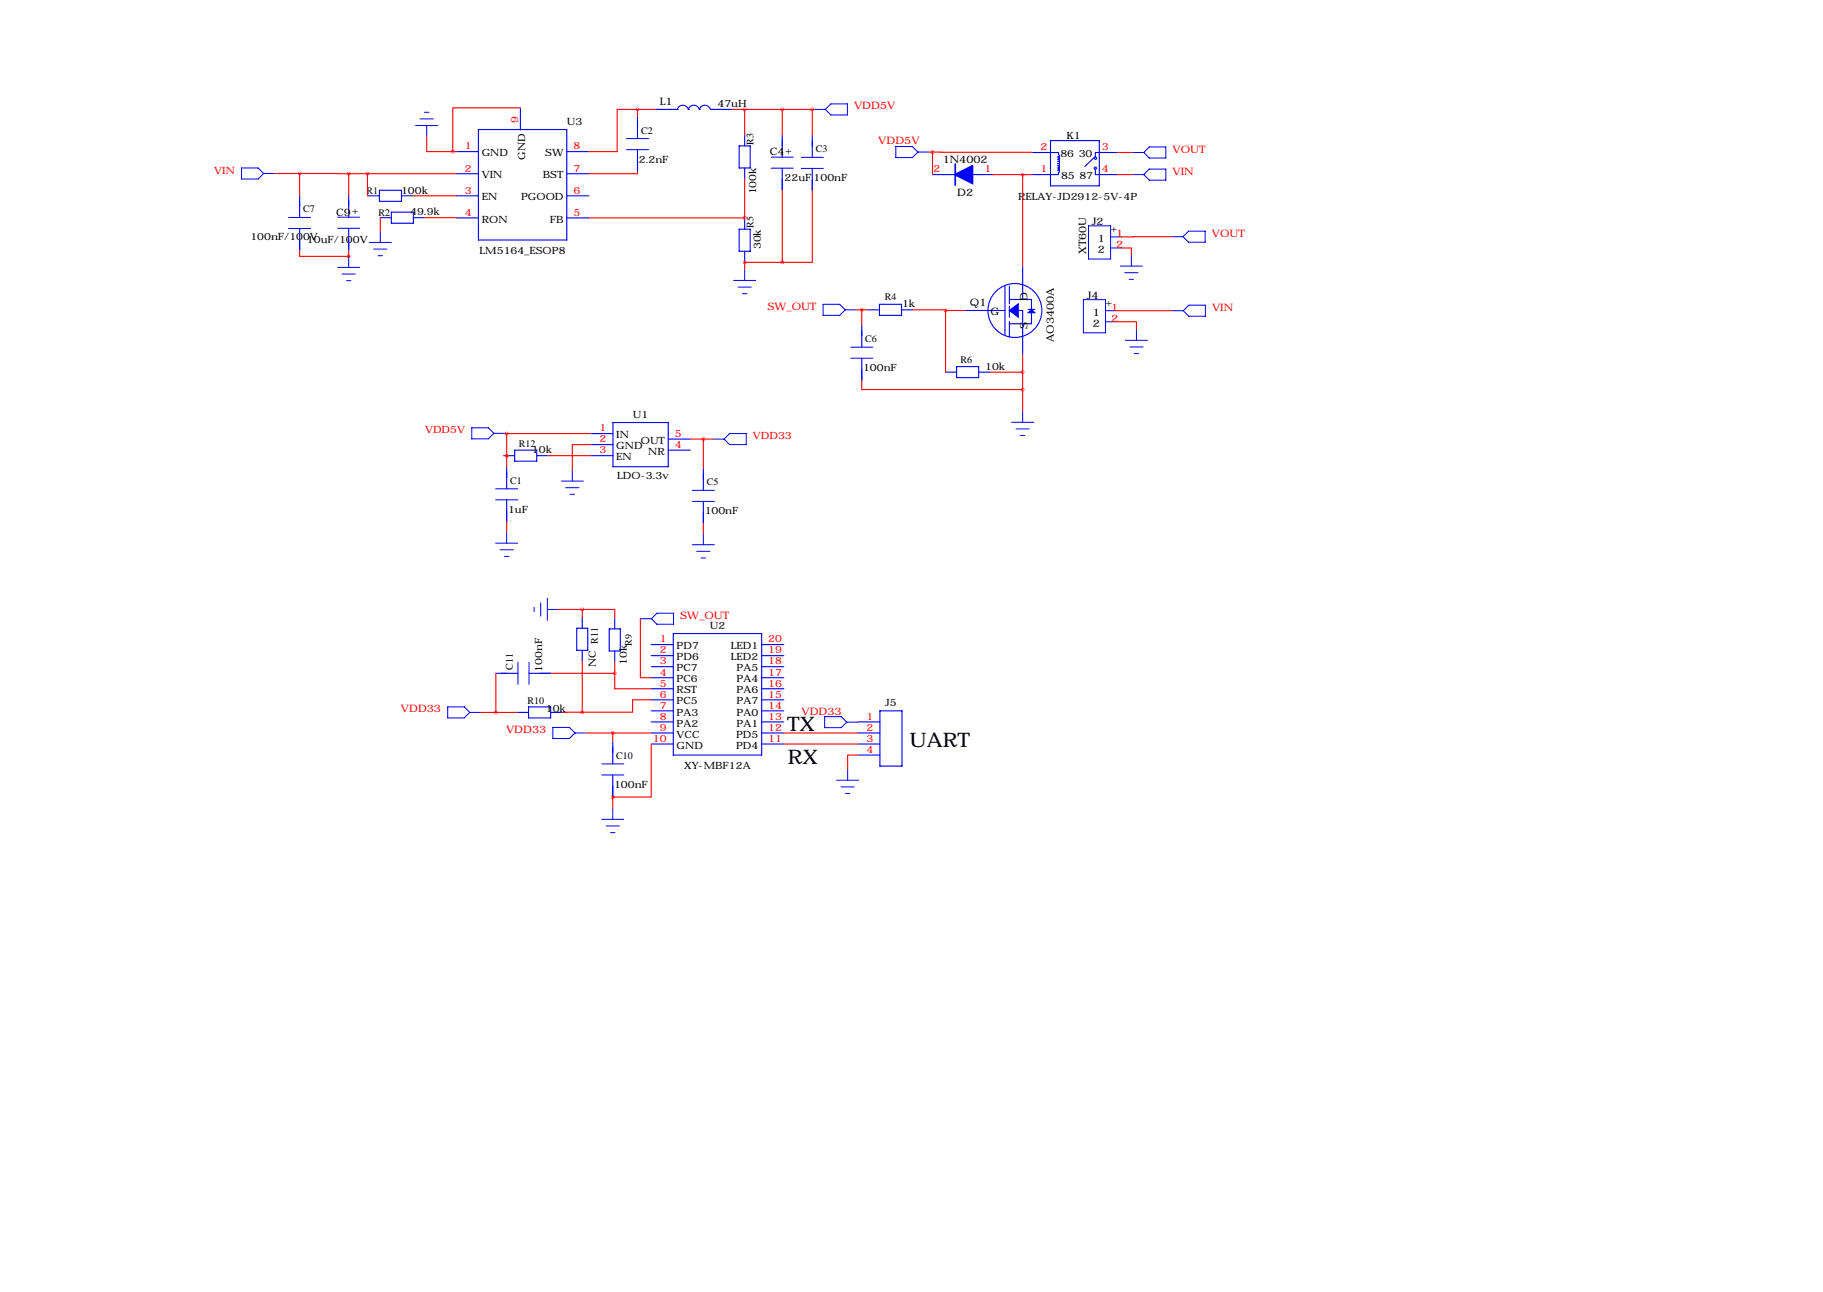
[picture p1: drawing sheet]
<svg xmlns="http://www.w3.org/2000/svg" width="419mm" height="297mm" viewBox="0 0 419 297" stroke-linecap="round" stroke-linejoin="round" font-family="sans-serif">
<g fill="none" stroke="#00f" stroke-width=".25">
<path d="M104.9 34.9h5.1M104.9 39.9h5.1M110 29.8h20.3v25.4h-20.3zM119.6 24.8v5.1M130.3 34.9h5.1M130.3 39.9h5.1M146.6 26.8v5.1M146.6 34.4v5.1M150.7 25.2h5.1M155.7 25.2h.1M155.7 25.1a1.32 1.32 0 0 1 1.3-.9 1.32 1.32 0 0 1 1.2 1M158.2 25.2h.1"/>
<path d="M158.2 25.1a1.32 1.32 0 0 1 1.3-.9 1.32 1.32 0 0 1 1.3 1M160.8 25.2h.1M160.8 25.1a1.32 1.32 0 0 1 1.3-.9 1.32 1.32 0 0 1 1.2 1h5.1M169.9 33.5h2.6v5.1h-2.6zM171.2 31v2.5M171.2 38.6v2.6M179.8 31.1v5M179.8 38.7v5.1M186.7 31.1v5.1M186.7 38.7v5.1M237.2 35.1h6.1v.5l.3 .2-.3 .3M241.5 32.3h11.2v10.4h-11.2z"/>
<path d="M243.1 38.6h.2M243.1 36.1h.2M243.1 36.6h.2M243.1 37.1h.2M243.1 37.6h.2M243.1 38.1h.2M243.1 39.1h.2M243.3 36.1l.3 .2-.3 .3M243.3 36.6l.3 .2-.3 .3M243.3 37.1l.3 .2-.3 .3M243.3 37.6l.3 .3-.3 .2M243.3 38.1l.3 .3-.3 .2"/>
<path d="M243.3 38.6l.3 .3-.3 .2M243.3 39.1l.3 .3-.3 .2v.5h-6.1M251.6 36.1l-2.2 2.2M251.8 38.9v1.2h5.1M256.9 35.1h-5.1v1M68.9 44.9v5.1M68.9 52.5v5.1M80.2 44.9v5M80.2 52.5v5.1M84.7 45h2.5M87.2 43.8h5.1v2.5h-5.1zM87.4 50h2.6"/>
<path d="M90 48.8h5v2.5h-5zM92.3 45h2.5M95 50h2.6M104.9 45h5.1M104.9 50.1h5.1M130.3 45h5.1M130.3 50.1h5.1M169.9 52.7h2.6v5.1h-2.6zM171.2 50.2v2.5M171.2 57.8v2.5M214.4 40.1h5.1M223.6 40.1h4.5"/>
<path d="M198.1 74.7v5.1M199.6 71.2h2.6M202.2 70h5.1v2.5h-5.1zM207.3 71.2h2.5M221.9 71.4h9.1M231 65.8v11.2M232.1 65.8v4.1M232.1 70.4v2.5M232.1 73.9v3.6M232.1 68.8h5v5.6h-5M232.1 71.4h3v10.1M235.1 61.2v7.6"/>
<path d="M236.4 71.1h1.5M135.8 99.7h5.1M140.9 97.1h12.7v10.2h-12.7zM198.1 82.4v5M217.4 85.6h2.5M219.9 84.3h5.1v2.5h-5.1zM225 85.6h2.5M115.8 104.8h2.5M116.5 107.3v5.1M116.5 114.9v5.1M118.3 103.5h5.1v2.5h-5.1zM123.4 104.8h2.5"/>
<path d="M135.8 102.2h5.1M135.8 104.8h5.1M153.6 101h5.1M153.6 103.5h5.1M161.7 107.7v5M161.7 115.3v5.1M114 154.8h5.1M121.6 154.8h5.1M132.6 144.4h2.5v5.1h-2.5zM133.9 141.9v2.5M133.9 149.5v2.6M140.1 144.6h2.5v5.1h-2.5z"/>
<path d="M141.3 142v2.6M141.3 149.7v2.5M149.7 148.2h5.1M149.7 150.7h5.1M149.7 153.3h5.1M149.7 155.8h5.1M149.7 158.4h5.1M154.8 145.7h20.3v27.9h-20.3zM175.1 148.2h5.1M175.1 150.7h5.1M175.1 153.3h5.1M175.1 155.8h5.1"/>
<path d="M175.1 158.4h5.1M119 163.8h2.5M121.5 162.5h5.1v2.6h-5.1zM126.6 163.8h2.5M140.9 170.5v5.1M140.9 178.2v5M149.7 160.9h5.1M149.7 163.4h5.1M149.7 166h5.1M149.7 168.5h5.1M149.7 171.1h5.1M175.1 160.9h5.1"/>
<path d="M175.1 163.4h5.1M175.1 166h5.1M175.1 168.5h5.1M175.1 171.1h5.1M197.2 173.6h5.1M197.2 166h5.1M197.2 168.5h5.1M197.2 171.1h5.1M202.3 163.4h5.1v12.7h-5.1z"/>
<circle cx="251.8" cy="38.7" r=".25"/>
<circle cx="251.9" cy="36.4" r=".25"/>
<circle cx="233.3" cy="71.4" r="6.2"/>
</g>
<g fill="none" stroke="#00f" stroke-width=".23">
<path d="M55.5 38.6h3.8l1.3 1.3-1.3 1.3h-3.8zM60.6 39.9h2.5M95.6 28.9h5M96.6 27.3h3M97.6 25.8h1M98.1 28.9v2.5M144 31.9h5.1M144 34.4h5.1M177.3 36.1h5.1M177.3 38.7h5.1M184.2 36.2h5.1M184.2 38.7h5.1"/>
<path d="M187.2 25.2h2.5M191 23.9h3.8v2.5h-3.8l-1.3-1.2zM205.9 33.7h3.9l1.2 1.3-1.2 1.2h-3.9zM211 35h2.6M260.4 35.1h2.5M264.2 33.8h3.8v2.5h-3.8l-1.3-1.2zM264.2 38.9h3.8v2.5h-3.8l-1.3-1.3zM66.3 50h5.1M66.3 52.5h5.1M77.6 49.9h5.1M77.6 52.5h5.1M80.2 58.9v2.6"/>
<path d="M84.9 55.7h5.1M85.9 57.3h3.1M86.9 58.8h1M87.4 53.2v2.5M250.2 51.9h5.1v7.6h-5.1zM255.3 54.5h2.6M255.3 57h2.6M260.1 58.6v2.6M260.4 40.1h2.5M269.4 54.4h2.6M272 54.4l1.3-1.3h3.8v2.6h-3.8zM77.6 61.5h5.1"/>
<path d="M78.6 63h3.1M79.7 64.5h1M168.7 64.5h5M169.7 66h3M170.7 67.5h1M171.2 61.9v2.6M189.2 70h3.8l1.3 1.2-1.3 1.3h-3.8zM194.3 71.2h2.5M195.6 79.8h5.1M249.1 68.9h5.1v7.6h-5.1zM254.2 71.4h2.5M254.2 74h2.5"/>
<path d="M257.6 61.2h5M258.6 62.7h3M258.7 78.2h5.1M259.6 64.2h1M259.7 79.8h3.1M261.3 75.7v2.5M269.5 71.4h2.5M272 71.4l1.3-1.2h3.8v2.5h-3.8zM108.5 98.4h3.8l1.2 1.2-1.2 1.3h-3.8zM113.5 99.6h2.6M195.6 82.4h5.1M232.6 97.1h5"/>
<path d="M233.6 98.6h3M235.1 94.6v2.5M260.8 81.3h1M113.9 112.4h5.1M113.9 114.9h5.1M129 110.6h5.1M130 112.1h3.1M131.1 113.7h1M131.6 108.1v2.5M159.2 112.7h5M159.2 115.3h5M163.9 101h2.6"/>
<path d="M166.5 101l1.2-1.3h3.9v2.5h-3.9zM234.6 100.1h1M113.9 124.9h5.1M115 126.4h3M116 127.9h1M116.5 122.3v2.6M122.8 139.6v1M124.3 138.6v3M125.8 137.6v5.1M159.2 125.2h5M160.2 126.8h3M161.2 128.3h1"/>
<path d="M161.7 122.7v2.5M119.1 152.3v5M121.6 152.3v5M125.8 140.1h2.6M147.2 142.3h2.6M151 141h3.8v2.5h-3.8l-1.2-1.2zM102.9 162.5h3.8l1.3 1.3-1.3 1.3h-3.8zM108 163.8h2.5M127.1 167.2h3.8l1.3 1.3-1.3 1.3h-3.8zM132.2 168.5h2.5M138.3 175.6h5.1M138.3 178.2h5.1"/>
<path d="M189.6 164.8h3.8l1.3 1.2-1.3 1.3h-3.8zM192.3 179.4h5.1M194.7 166h2.5M194.9 176.8v2.6M138.3 188.4h5.1M139.3 189.9h3.1M140.4 191.4h1M140.9 185.8v2.6M193.3 180.9h3.1M194.4 182.4h1"/>
</g>
<g fill="#00f" stroke="#00f" stroke-width=".25">
<path d="M232.1 71.4l2-1.5v3z"/>
<path d="M236.4 71.9l.7-.8 .8 .8z"/>
</g>
<path d="M219.5 40.1l4.1-2v4.1z" fill="#00f" stroke="#00f" stroke-width=".38"/>
<path d="M219.6 37.7v4.9" fill="none" stroke="#00f" stroke-width=".38"/>
<g fill="none" stroke="#f00" stroke-width=".25">
<path d="M63.1 39.9h5.8M68.9 39.9h11.3M68.9 39.9v5M80.2 39.9v5M80.2 39.9h24.7M84.5 39.9v5.1h.2M98.1 31.4v3.5h6M104.1 34.9h.8M119.6 24.8h-15.5v10.1M146.6 25.2h-4.7v9.7h-6.5M146.6 25.2v1.6M146.6 39.5v.4h-11.2"/>
<path d="M146.6 25.2h4.1M168.4 25.2h18.3M171.2 25.2v5.8M179.8 25.2v5.9M186.7 25.2h.5M186.7 25.2v5.9M213.6 35h.8M214.4 35l22.8 .1M214.4 35v5.1M256.9 35.1h3.5M68.9 57.6v1.3h11.3M80.2 58.9h.1"/>
<path d="M80.2 57.6v1.3M87.4 50v3.2M94.8 45h10.1M97.6 50l7.3 .1M135.4 50.1h35.8M171.2 41.2v9M179.8 43.8v16.5M186.7 43.8v16.5h-6.9M228.1 40.1h9.1M235.1 40.1v21.1M256.9 40.1h3.5M257.9 57h2.2v1.6"/>
<path d="M269.4 54.4l-11.5 .1M171.2 60.3h.1M171.2 60.3v1.6M171.2 60.3h8.6M196.8 71.2h2.8M198.1 71.2v3.5M209.8 71.2h7.6v.2M217.4 71.4v14.2M217.4 71.4h4.5M256.7 74h4.6v1.7M256.7 71.4h12.8M116.1 99.6l.4 .1"/>
<path d="M116.5 99.7h19.3M116.5 99.7v7.6M198.1 87.4v2.2h37M227.5 85.6h7.6M235.1 81.5v13.1M115.8 104.8h1h-.3M125.9 104.8h9.9M135.8 102.2h-4.2v5.9M158.7 101h5.2M161.7 101v6.7M116.5 120v2.3M161.7 120.4v2.3"/>
<path d="M114 154.8v9M126.7 154.8h14.6M128.4 140.1h5.5M133.9 140.1h7.4v1.9M133.9 140.1v1.8M133.9 152.1v11.6M141.3 154.8v3.6h8.4M141.3 152.2v2.6M147.2 142.3v13.5h2.5M110.5 163.8h8.5M133.9 163.7l-4.8 .1M134.7 168.5h15"/>
<path d="M140.9 168.5v2M149.7 171.1v12.1h-8.8M149.7 160.9h-4.3v2.8h-11.5M180.2 168.5h17M180.2 171.1h17M197.2 173.6h-2.3v3.2M197.2 166h.1M140.9 183.2h.1M140.9 183.2v2.6"/>
</g>
<path d="M146.5 25.2a.05 .05 0 0 0 .1 0 .05 .05 0 0 0-.1 0zM179.8 25.2a.05 .05 0 0 0 .1 0 .05 .05 0 0 0-.1 0zM80.1 39.9a.05 .05 0 0 0 .1 0 .05 .05 0 0 0-.1 0zM140.8 183.2a.05 .05 0 0 0 .1 0 .05 .05 0 0 0-.1 0zM140.8 168.5a.05 .05 0 0 0 .1 0 .05 .05 0 0 0-.1 0zM217.3 71.4a.05 .05 0 0 0 .1 0 .05 .05 0 0 0-.1 0zM179.8 60.3a.05 .05 0 0 0 .1 0 .05 .05 0 0 0-.1 0zM186.7 25.2a.05 .05 0 0 0 .1 0 .05 .05 0 0 0-.1 0zM133.8 140.1a.05 .05 0 0 0 .1 0 .05 .05 0 0 0-.1 0zM141.3 154.8a.05 .05 0 0 0 .1 0 .05 .05 0 0 0-.1 0zM80.1 58.9a.05 .05 0 0 0 .1 0 .05 .05 0 0 0-.1 0zM133.8 163.7a.05 .05 0 0 0 .1 0 .05 .05 0 0 0-.1 0zM214.3 35a.05 .05 0 0 0 .1 0 .05 .05 0 0 0-.1 0z" fill="#f00" stroke="#f00" stroke-width=".76"/>
<g font-size="4.6">
<text x="180.9" y="168.1">TX</text>
<text x="209.1" y="171.7">UART</text>
<text x="181.2" y="175.7">RX</text>
</g>
<g font-size="2.4">
<text x="151.7" y="24.1">L1</text>
<text x="177" y="35.6">C4</text>
<text x="216.7" y="37.6">1N4002</text>
<text x="220.1" y="45.1">D2</text>
<text x="77.3" y="49.7">C9</text>
<text x="251" y="51.7">J2</text>
<text x="249.7" y="58.4" transform="rotate(-90 249.7 58.4)">XT60U</text>
<text x="252.4" y="55.6">1</text>
<text x="252.4" y="58.1">2</text>
<text x="223" y="70.4">Q1</text>
<text x="236.2" y="69.1" transform="rotate(-90 236.2 69.1)">D</text>
<text x="249.8" y="68.7">J4</text>
<text x="227.7" y="72.5">G</text>
<text x="236.2" y="75.7" transform="rotate(-90 236.2 75.7)">S</text>
<text x="251.3" y="72.5">1</text>
<text x="251.3" y="75.1">2</text>
<text x="242.3" y="78.6" transform="rotate(-90 242.3 78.6)">AO3400A</text>
</g>
<g font-size="2.4" fill="#f00">
<text x="196.3" y="25.2">VDD5V</text>
<text x="201.9" y="33.2">VDD5V</text>
<text x="269.5" y="35.1">VOUT</text>
<text x="269.5" y="40.1">VIN</text>
<text x="256.6" y="54.5">1</text>
<text x="256.6" y="57">2</text>
<text x="278.6" y="54.4">VOUT</text>
<text x="176.4" y="71.2">SW_OUT</text>
<text x="255.4" y="71.4">1</text>
<text x="278.6" y="71.4">VIN</text>
<text x="255.4" y="74">2</text>
<text x="156.4" y="142.3">SW_OUT</text>
<text x="92.2" y="163.8">VDD33</text>
<text x="184.3" y="164.3">VDD33</text>
<text x="116.3" y="168.5">VDD33</text>
</g>
<g font-size="2.3" fill="#f00">
<text x="119.1" y="28.4" transform="rotate(-90 119.1 28.4)">9</text>
<text x="106.9" y="34.4">1</text>
<text x="131.8" y="34.4">8</text>
<text x="239.2" y="34.6">2</text>
<text x="253.3" y="34.6">3</text>
<text x="49.3" y="39.9">VIN</text>
<text x="106.9" y="39.4">2</text>
<text x="131.8" y="39.4">7</text>
<text x="214.6" y="39.6">2</text>
<text x="226.4" y="39.6">1</text>
<text x="239.2" y="39.6">1</text>
<text x="253.3" y="39.6">4</text>
<text x="106.9" y="44.5">3</text>
<text x="131.8" y="44.5">6</text>
<text x="106.9" y="49.6">4</text>
<text x="131.8" y="49.6">5</text>
<text x="97.7" y="99.6">VDD5V</text>
<text x="137.8" y="99.2">1</text>
<text x="137.8" y="101.7">2</text>
<text x="155.1" y="100.4">5</text>
<text x="173.1" y="101">VDD33</text>
<text x="137.8" y="104.3">3</text>
<text x="155.1" y="103">4</text>
<text x="151.7" y="147.7">1</text>
<text x="176.6" y="147.7">20</text>
<text x="151.7" y="150.2">2</text>
<text x="151.7" y="152.8">3</text>
<text x="151.7" y="155.3">4</text>
<text x="176.6" y="150.2">19</text>
<text x="176.6" y="152.8">18</text>
<text x="176.6" y="155.3">17</text>
<text x="151.7" y="157.8">5</text>
<text x="151.7" y="160.4">6</text>
<text x="176.6" y="157.8">16</text>
<text x="176.6" y="160.4">15</text>
<text x="151.7" y="162.9">7</text>
<text x="151.7" y="165.5">8</text>
<text x="176.6" y="162.9">14</text>
<text x="176.6" y="165.5">13</text>
<text x="199.2" y="165.5">1</text>
<text x="150.1" y="170.5">10</text>
<text x="151.7" y="168">9</text>
<text x="176.6" y="168">12</text>
<text x="176.6" y="170.5">11</text>
<text x="199.2" y="168">2</text>
<text x="199.2" y="170.5">3</text>
<text x="199.2" y="173.1">4</text>
</g>
<g font-size="2.3">
<text x="130.3" y="28.8">U3</text>
<text x="164.9" y="24.7">47uH</text>
<text x="110.7" y="35.9">GND</text>
<text x="125.3" y="35.9">SW</text>
<text x="147.4" y="30.7">C2</text>
<text x="173.2" y="33.3" transform="rotate(-90 173.2 33.3)">R3</text>
<text x="180.5" y="35.4">+</text>
<text x="187.6" y="35">C3</text>
<text x="245.2" y="32">K1</text>
<text x="110.7" y="41">VIN</text>
<text x="120.7" y="36.7" transform="rotate(-90 120.7 36.7)">GND</text>
<text x="124.8" y="41">BST</text>
<text x="146.9" y="37.4">2.2nF</text>
<text x="180.4" y="41.5">22uF</text>
<text x="187" y="41.7">100nF</text>
<text x="243.8" y="36.2">86</text>
<text x="243.9" y="41.2">85</text>
<text x="248" y="36.1">30</text>
<text x="248.1" y="41.3">87</text>
<text x="84.3" y="44.6">R1</text>
<text x="92.2" y="44.5">100k</text>
<text x="110.7" y="46.1">EN</text>
<text x="119.8" y="46.1">PGOOD</text>
<text x="173.8" y="44.7" transform="rotate(-90 173.8 44.7)">100k</text>
<text x="234" y="46">RELAY-JD2912-5V-4P</text>
<text x="69.7" y="48.8">C7</text>
<text x="80.9" y="49.2">+</text>
<text x="87" y="49.6">R2</text>
<text x="94.3" y="49.5">49.9k</text>
<text x="110.7" y="51.2">RON</text>
<text x="126.4" y="51.2">FB</text>
<text x="173.2" y="52.4" transform="rotate(-90 173.2 52.4)">R5</text>
<text x="255.3" y="53.5">+</text>
<text x="57.6" y="55.2">100nF/100V</text>
<text x="70.6" y="55.8">10uF/100V</text>
<text x="110.3" y="58.3">LM5164_ESOP8</text>
<text x="174.9" y="57.3" transform="rotate(-90 174.9 57.3)">30k</text>
<text x="203.4" y="68.9">R4</text>
<text x="207.4" y="70.6">1k</text>
<text x="254.2" y="70.4">+</text>
<text x="198.9" y="78.6">C6</text>
<text x="220.8" y="83.5">R6</text>
<text x="198.4" y="85.4">100nF</text>
<text x="226.5" y="85.1">10k</text>
<text x="141.7" y="100.8">IN</text>
<text x="145.5" y="96.1">U1</text>
<text x="119.3" y="102.7">R12</text>
<text x="122.3" y="104.2">10k</text>
<text x="141.7" y="103.3">GND</text>
<text x="141.7" y="105.8">EN</text>
<text x="147.3" y="102">OUT</text>
<text x="149" y="104.6">NR</text>
<text x="117.3" y="111.2">C1</text>
<text x="141.9" y="110">LDO-3.3v</text>
<text x="162.5" y="111.6">C5</text>
<text x="116.8" y="117.9">1uF</text>
<text x="162" y="118.3">100nF</text>
<text x="145.2" y="148.5" transform="rotate(-90 145.2 148.5)">R9</text>
<text x="155.5" y="149.3">PD7</text>
<text x="163.2" y="144.6">U2</text>
<text x="168" y="149.3">LED1</text>
<text x="117.9" y="154" transform="rotate(-90 117.9 154)">C11</text>
<text x="124.6" y="154.5" transform="rotate(-90 124.6 154.5)">100nF</text>
<text x="137" y="153.3" transform="rotate(-90 137 153.3)">NC R11</text>
<text x="144.1" y="152.8" transform="rotate(-90 144.1 152.8)">10k</text>
<text x="155.5" y="151.8">PD6</text>
<text x="155.5" y="154.3">PC7</text>
<text x="168" y="151.8">LED2</text>
<text x="169.3" y="154.3">PA5</text>
<text x="121.3" y="161.8">R10</text>
<text x="155.5" y="156.9">PC6</text>
<text x="155.5" y="159.4">RST</text>
<text x="155.5" y="162">PC5</text>
<text x="169.3" y="156.9">PA4</text>
<text x="169.3" y="159.4">PA6</text>
<text x="169.3" y="162">PA7</text>
<text x="125.5" y="163.6">10k</text>
<text x="155.5" y="164.5">PA3</text>
<text x="155.5" y="167">PA2</text>
<text x="169.3" y="164.5">PA0</text>
<text x="169.3" y="167">PA1</text>
<text x="203.5" y="162.4">J5</text>
<text x="155.5" y="169.6">VCC</text>
<text x="155.5" y="172.1">GND</text>
<text x="169.2" y="169.6">PD5</text>
<text x="169.2" y="172.1">PD4</text>
<text x="141.7" y="174.5">C10</text>
<text x="157.3" y="176.7">XY-MBF12A</text>
<text x="141.2" y="181.2">100nF</text>
</g>
</svg>
